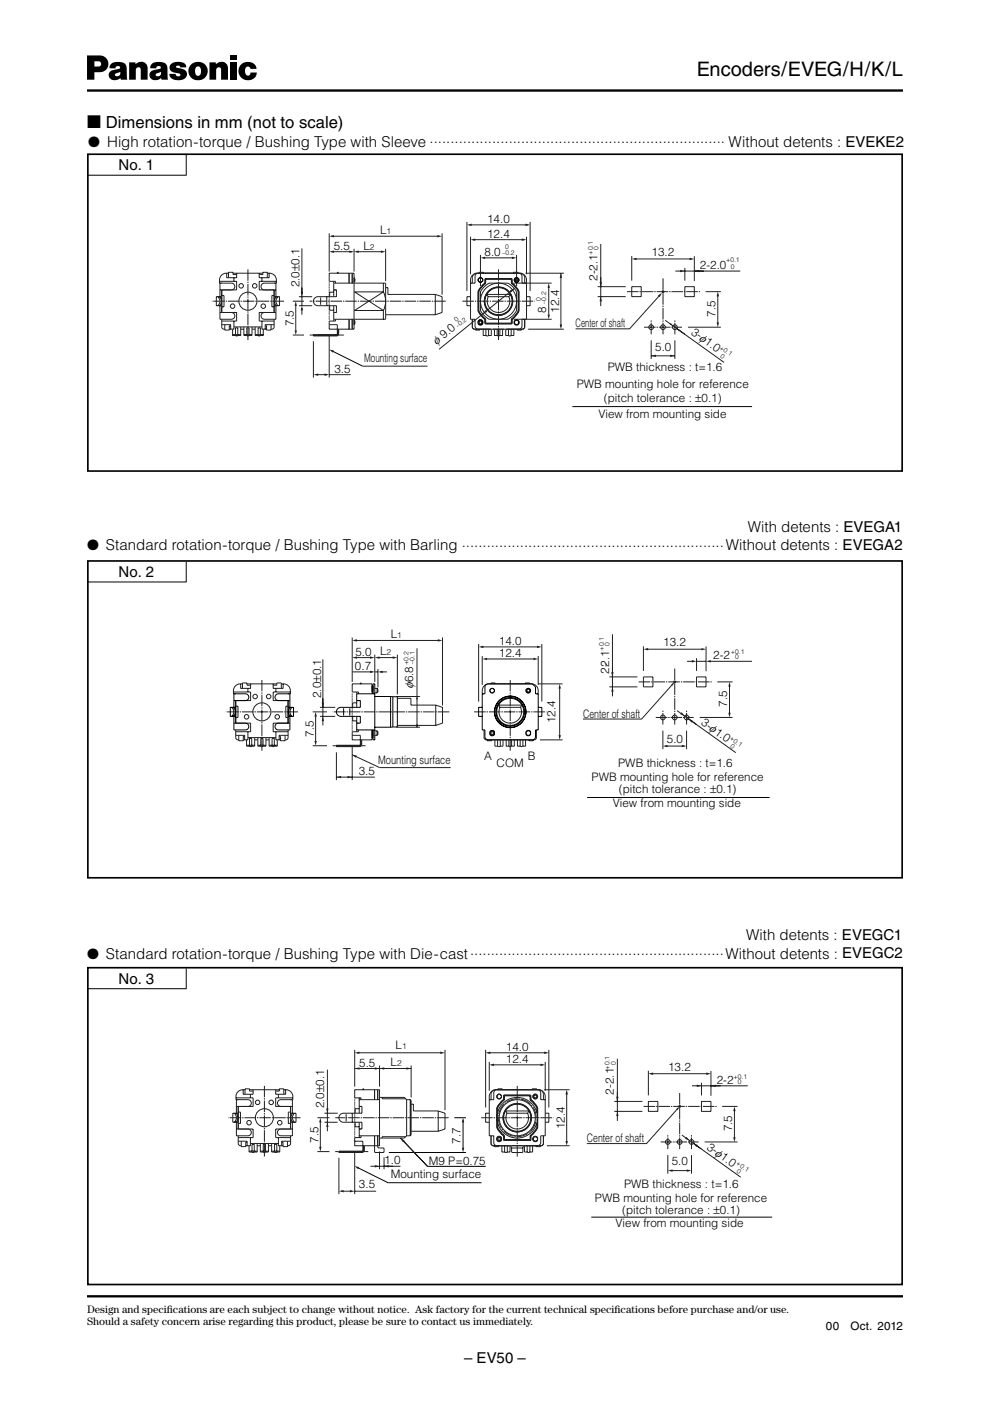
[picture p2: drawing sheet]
<svg xmlns="http://www.w3.org/2000/svg" width="210mm" height="297mm" viewBox="0 0 210 297" stroke-linecap="round" stroke-linejoin="round" font-family="sans-serif">
<path d="M18.5 19.2h173M18.5 274.8h173" fill="none" stroke="#000" stroke-width=".49"/>
<path d="M18.5 11.8h2.5a1.79 1.79 0 0 1 2 1.8 1.79 1.79 0 0 1-2 1.7h-1v-1.2h.6a.59 .59 0 0 0 .8-.4 .59 .59 0 0 0-.5-.7h-.9v3.9h-1.5zM23.5 13.6a2.6 2.6 0 0 1 3.2 .2l.3 3.1h-1.3l-.3-1 .1-.7-.2 .1a.82 .82 0 0 0-.9 .7 .64 .64 0 0 0 1-.1l.1 .6a1.3 1.3 0 0 1-1.7 .4 1.3 1.3 0 0 1-.6-1.6l.6-.4 1.2-.3a.36 .36 0 0 0 .5-.4 .36 .36 0 0 0-.6-.2l-.3 .1-.1 .4h-1.3l.1-.5zM27.4 13.2h1.3v.4a1.43 1.43 0 0 1 1.6-.5 1.43 1.43 0 0 1 1 1.4v2.4h-1.5v-2.1a.53 .53 0 0 0-.5-.6 .53 .53 0 0 0-.5 .7v2h-1.4zM32.1 13.6a2.6 2.6 0 0 1 3.2 .2l.4 3.1h-1.4l-.3-1 .1-.7-.1 .1a.82 .82 0 0 0-1 .7 .64 .64 0 0 0 1-.1l.1 .6a1.3 1.3 0 0 1-1.6 .4 1.3 1.3 0 0 1-.7-1.6l.6-.4 1.3-.3a.36 .36 0 0 0 .4-.4 .36 .36 0 0 0-.6-.2l-.3 .1-.1 .4h-1.2v-.5zM36.2 13.6a2.5 2.5 0 0 1 3.2 .1l.1 .6h-1.3a.4 .4 0 0 0-.4-.5 .4 .4 0 0 0-.4 .5l.9 .2a1.24 1.24 0 0 1 1.3 1.2 1.24 1.24 0 0 1-1.3 1.3 1.89 1.89 0 0 1-2.4-1.1v-.2h1.3a.47 .47 0 0 0 .5 .5 .47 .47 0 0 0 .5-.5l-.4-.2a1.59 1.59 0 0 1-1.9-1.2zM40.5 13.7a2.02 2.02 0 0 1 2.9 0 2.02 2.02 0 0 1-.1 2.9l-.8-.8a1.18 1.18 0 0 0-.5-1.7 1.18 1.18 0 0 0-.2 1.9l.2 .1 .5-.3 .8 .8a2.03 2.03 0 0 1-2.8-.2 2.03 2.03 0 0 1 0-2.7zM44.4 13.2h1.3l.1 .4a1.43 1.43 0 0 1 1.6-.5 1.43 1.43 0 0 1 .9 1.4v2.4h-1.4v-2.1a.53 .53 0 0 0-.6-.6 .53 .53 0 0 0-.5 .7v2h-1.4zM48.8 11.8h1.4v.9h-1.4zM48.8 13.2h1.4v3.7h-1.4zM51 13.8a1.88 1.88 0 0 1 2-.7 1.88 1.88 0 0 1 1.4 1.5h-1.3a.63 .63 0 0 0-.8-.5 .63 .63 0 0 0-.4 .9 .7 .7 0 0 0 .2 .8 .7 .7 0 0 0 .8 .1l.2-.5h1.3a1.95 1.95 0 0 1-1.7 1.6 1.95 1.95 0 0 1-2-1.2l-.1-1z" fill="#000"/>
<path d="M18.6 32.7h172.7v67.2h-172.7zM18.6 118.9h172.7v67.2h-172.7zM18.6 205.2h172.7v67.1h-172.7z" fill="none" stroke="#000" stroke-width=".35"/>
<g fill="none" stroke="#231f20" stroke-width=".21">
<path d="M46.5 59.6h3.7v1.9h-3.2v4.8M48.1 57.9v1h2.1v-1M48.5 57.9a1.64 1.64 0 0 0-2 2.1h2.6a.72 .72 0 0 1 .7 .7 .72 .72 0 0 1-.7 .8h-2.5M49.4 57.9h6.3M49.6 58.9v.7M50.2 58.2h-.8v-.5h-.9v1.2M55 57.9v1h2.1v-1M55 58.2h.7v-.5h1v1.2M55.5 58.9v.7M56.7 57.9a1.64 1.64 0 0 1 1.9 2.1h-2.5a.72 .72 0 0 0-.8 .7 .72 .72 0 0 0 .8 .8M58.6 59.6h-3.6v1.9h3.5M64 52.7v12.1"/>
<path d="M69.8 49.5v8.1M70.3 50.1h22.8M70.4 53.4h4.2M70.8 59.6v3.3M71.5 57.9v-.2h.2v.2M74 57.9v2.1M74.7 57.9v2.1M75.1 58.9l.2 .2v.5l-.2 .2M75.1 52.7v4.9M75.6 53.4h5.5M81.8 52.7v6.9M93.7 49.5v13"/>
<path d="M99 47.1v14.6M99.5 47.7h12.5M99.8 50.2v7.9M100.3 50.8h10.8M101.2 57.9a1.44 1.44 0 0 0-1.4 1.5v8.3h.9v1.4a.67 .67 0 0 0 .7 .7M101.4 57.9a.67 .67 0 0 0-.7 .7v1.4h-.9M101.6 57.9v-.2h.9v.2M101.9 54v6.7M102.7 54.7h6.2M102.8 59h5.8v1l.6 .6 .8 1.2v4.1l-.5 .8-.9 1v1h-5.8v-1l-.9-1-.5-.8v-4.1l.5-.8 .9-1zM103 59.3l5.3-.1 .1 .2v.7l1.2 1.3 .3 .4v4.1l-.8 1.1-.7 .6v.9h-5.3l-.1-.1v-.8l-1.2-1.3-.3-.4v-4.1l.5-.8 1-.9zM103.1 59.1l-.3 .3"/>
<path d="M108.3 59.1l.3 .3M108.9 57.9v-.2h.9v.2M109.5 54v6.7M110 57.9a.67 .67 0 0 1 .7 .7v1.4M110.2 57.9a1.44 1.44 0 0 1 1.4 1.5v8.3M111.4 57.9h8.1M111.6 50.2v7.9M112.4 47.1v14.6M118.9 58v11.3M46.2 62.9a1.23 1.23 0 0 1 0 1.9M46.5 62.9a1.23 1.23 0 0 1 0 1.9M46.6 64.8v2.9h2.5a.72 .72 0 0 0 .7-.7 .72 .72 0 0 0-.7-.7"/>
<path d="M46.6 66.3h3.6v1.8h-3.2M46.6 60v2.9M47 67.7v1.6a.52 .52 0 0 0 .7 .5M47 68.8h1.9v1M47 62.7h.5v2.4h-.5M47 62.9h-1.1v1.9h1.1M47.7 68.8v1.2h.9v-.9h.3M49.3 70.9h1.7M49.6 68.1v1.7h-1M49.6 69.3h5.9M49.8 70.9v.2M49.9 71.1h.5"/>
<path d="M49.9 70.9v-1.4h.5v1.4M50.6 70.9v.2M51 69.8h.7M51 69.3v1.8h-1.7v-1.3M51.7 69.3v1.8h1.7v-1.8M51.7 70.9h1.7M52.2 70.9v.2M52.3 71.1h.5M52.3 70.9v-1.4h.5v1.4M53 70.9v.2M53.4 69.8h.7M54.1 69.3v1.8h1.7v-1.3"/>
<path d="M54.1 70.9h1.7M54.6 70.9v.2M54.7 71.1h.5M54.7 70.9v-1.4h.5v1.4M55.3 70.9v.2M55.5 68.1v1.7h1M57.5 68.8v1.2h-1v-.9h-.3M58.1 67.7v1.6a.52 .52 0 0 1-.6 .5M58.1 61.5v4.8M58.1 68.8h-1.9v1M58.1 62.7h-.5v2.4h.5M58.1 62.9h1.2v1.9h-1.2"/>
<path d="M58.5 64.8v2.9h-2.4a.72 .72 0 0 1-.8-.7 .72 .72 0 0 1 .8-.7M58.5 66.3h-3.5v1.8h3.1M58.5 60v2.9M58.6 62.9a1.23 1.23 0 0 0 0 1.9M59 62.9a1.23 1.23 0 0 0 0 1.9M62.1 71h2.4M62.1 63.9h2.4M62.7 64.7v5.3M63.4 62.9h2.8M63.4 64.8h2.8M64 65.3v1.4M66.4 72.4v7.7"/>
<path d="M67.3 79.4h2M68 63.1v1.5M69.3 62.9v1.9M69.8 68.8h1.7v2.1h-5.1v.3h4.9l.4-.2 .1-1.2M69.8 71v9.1M69.8 79.4h4.5M69.9 64.8v1h.9M70.8 61.5h.5v1.4h-3.9a.96 .96 0 0 0-1 1 .96 .96 0 0 0 1 .9h3.9v1.5h-.5M70.8 60h11v7.7h-11M70.8 64.8v3.3M70.8 61.9h-.9v1M71.1 60v-.4h-1.3v-1.7h5.3v11.9h-5.3v-1.7h1.3v-.4"/>
<path d="M71.7 69.8v1.1l-.4 .2h-4.9M74 67.7v2.1M74.7 67.7v2.1M75.1 67.9l.2 .2v.5l-.2 .2M76.9 77.6h13.7M81.3 61.9a4.3 4.3 0 0 1 0 3.9M81.3 61.9h-6.1l6.1 3.9M81.3 61.9l-6.1 3.9h6.1M81.3 60v1.9M81.3 65.8v1.9M81.8 66.7h10.5M81.8 61h.4v1.4h10.1"/>
<path d="M92.3 62.4l1.4 .5v3.4l-1.4 .4M92.3 62.4v4.3M99.8 62.9h-.8v1.9h.8M100.1 67.7v1.6l.1 .3 .4 .2h10.2l.4-.2v-.3v-1.6M100.1 60v-1.1a.96 .96 0 0 1 1-1h9.2a.96 .96 0 0 1 .9 1v1.1M100.8 69.8v.2h.9v-.2M101.4 68.1v.6M102.4 69.8v1.3h.6M102.5 61l1.2-1h4l.8 .6 1 1.3v3.9l-.6 .9-1.2 1h-4l-.9-.6-.9-1.3v-3.9zM102.8 68.4l.3 .2h5.2l.3-.2M102.8 60l-.7 .6-.7 1.2v4.2l.7 1.1 .7 .6M103 71.1h.6"/>
<path d="M103 69.8v1.3M103.5 62.9a2.39 2.39 0 0 0 2.2 3.4 2.39 2.39 0 0 0 2.2-3.4M103.5 62.9l-.3-.5h5l-.3 .5M103.5 62.9h4.4M103.6 69.8v1.3M104.2 69.8v1.3h-.6M104.8 69.8v1.3h.6M105.4 71.1h.6M105.4 69.8v1.3M106 69.8v1.3M106.6 69.8v1.3h-.6M107.2 69.8v1.3h.6"/>
<path d="M107.8 71.1h.6M107.8 69.8v1.3M108.4 69.8v1.3M108.6 60l.9 1 .5 .8v4.2l-.7 1.1-.7 .6M108.9 60h8.1M108.9 67.7h8.1M109 69.8v1.3h-.6M109 68.7l.5 .2 .5-.2M109 68.1l.5-.3 .5 .3M109 61.1l-15.9 13M109.6 69.8v.2h1v-.2M110.7 67.7v1.4a.67 .67 0 0 1-.7 .7"/>
<path d="M111.6 62.9h.8v1.9h-.8M112 69.8h7.5M116.3 60.7v6"/>
<circle cx="101.9" cy="59.4" r=".48"/>
<circle cx="101.9" cy="59.4" r=".49"/>
<circle cx="109.5" cy="59.4" r=".48"/>
<circle cx="109.5" cy="59.4" r=".49"/>
<circle cx="49.3" cy="64.9" r=".48"/>
<circle cx="51.1" cy="60.6" r=".48"/>
<circle cx="52.6" cy="63.9" r="1.91"/>
<circle cx="54" cy="60.6" r=".48"/>
<circle cx="55.8" cy="64.9" r=".48"/>
<circle cx="101.9" cy="68.4" r=".48"/>
<circle cx="105.7" cy="63.9" r="3.8"/>
<circle cx="105.7" cy="63.9" r="2.87"/>
<circle cx="105.7" cy="63.9" r="3"/>
<circle cx="109.5" cy="68.4" r=".48"/>
</g>
<g fill="none" stroke="#000" stroke-width=".21">
<path d="M70.2 74.3l6.7 3.3M101.4 68.1l.5-.3 .5 .3-.2 .7-.3 .1-.5-.2M109 68.1v.6M110 68.1v.6"/>
<circle cx="101.9" cy="59.4" r=".49"/>
<circle cx="109.5" cy="59.4" r=".29"/>
<circle cx="109.5" cy="59.4" r=".49"/>
<circle cx="101.9" cy="68.4" r=".29"/>
<circle cx="101.9" cy="68.4" r=".49"/>
<circle cx="109.5" cy="68.4" r=".49"/>
</g>
<path d="M52.6 72.1v-15M60.2 63.9h-15.3M72.9 71h-7.2M94.5 63.9h-28.8M98 63.9h15.4M105.7 72.1v-15" fill="none" stroke="#231f20" stroke-width=".21" stroke-dasharray="2.5 .2 .3 .2" stroke-linecap="butt"/>
<path d="M69.8 67.9v-8.1" fill="none" stroke="#231f20" stroke-width=".21" stroke-dasharray=".2 .1 .1 .1" stroke-linecap="butt"/>
<g fill="#231f20">
<path d="M142.2 68.5l.5 .6-.7-.3z"/>
<path d="M143.5 69.7l.7 .2-.2 .3z"/>
</g>
<path d="M121.4 86.2h38.1" fill="none" stroke="#000" stroke-width=".21"/>
<g fill="none" stroke="#231f20" stroke-width=".21">
<path d="M127.4 51.7v13.2M133.9 54.3v5.2M134.7 54.9h11.9M143.2 57.5h13.8M145.2 56.8v2.7M147.2 54.3v5.3M126.7 60.8h6M126.7 62.9h6M133.9 60.8h2.1v2.1h-2.1zM138.1 72.2v3.9M138.1 75.4h5M140 62.5l-6.5 7.2h-11.5"/>
<path d="M141 67.9l12.5 8.9M143.1 72.2v3.9M145.2 60.8h2v2.1h-2zM145.9 69.4h6.9M149.6 61.8h3.2M152.2 62.3v6.3"/>
<circle cx="138.1" cy="69.4" r=".5"/>
<circle cx="140.6" cy="69.4" r=".5"/>
<circle cx="140.6" cy="61.8" r=".2"/>
<circle cx="143.1" cy="69.4" r=".5"/>
</g>
<path d="M132.9 61.8h15.5M136.6 69.4h8M138.1 70.9v-3M140.6 70.9v-12.1M143.1 70.9v-3" fill="none" stroke="#231f20" stroke-width=".21" stroke-dasharray="2.5 .2 .3 .2" stroke-linecap="butt"/>
<g fill="#231f20">
<path d="M62.5 70h.5l-.3 1z"/>
<path d="M62.7 63.9l.3 1h-.5z"/>
<path d="M63.8 61.9h.5l-.3 1z"/>
<path d="M64 64.8l.3 1h-.5z"/>
<path d="M68.8 79.2l1 .2-1 .3z"/>
<path d="M66.4 79.4l1-.2v.5z"/>
<path d="M92.7 49.8l1 .3-1 .2z"/>
<path d="M69.8 50.1l1-.3v.5z"/>
<path d="M80.8 53.1l1 .3-1 .2z"/>
<path d="M74.1 53.1l1 .3-1 .2z"/>
<path d="M75.1 53.4l1-.3v.5z"/>
<path d="M110.6 50.6l1 .2-1 .3z"/>
<path d="M99.8 50.8l1-.2v.5z"/>
<path d="M108.5 54.4l1 .3-1 .2z"/>
<path d="M101.9 54.7l1-.3v.5z"/>
<path d="M116.3 60l.3 1h-.5z"/>
<path d="M116.1 66.7h.5l-.3 1z"/>
<path d="M108.1 61.6l.9-.4-.6 .8z"/>
<path d="M103 65.7l.3 .4-1 .5z"/>
<path d="M118.9 57.9l.3 1h-.5z"/>
<path d="M118.7 68.8h.5l-.3 1z"/>
<path d="M127.4 62.9l.2 1h-.5z"/>
<path d="M127.1 59.8h.5l-.2 1z"/>
<path d="M152.2 61.8l.2 1h-.5z"/>
<path d="M151.9 68.4h.5l-.2 1z"/>
<path d="M133.9 54.9l1-.2v.5z"/>
<path d="M146.2 54.7l1 .2-1 .3z"/>
<path d="M147.2 57.5l1-.3v.5z"/>
<path d="M144.2 57.2l1 .3-1 .2z"/>
<path d="M138.1 75.4l1-.2v.5z"/>
<path d="M142.1 75.2l1 .2-1 .3z"/>
<path d="M139.5 62.7l.8-.6-.4 .9z"/>
<path d="M111.4 47.4l1 .3-1 .2z"/>
<path d="M99 47.7l1-.3v.5z"/>
<path d="M69.8 53.4l1-.3v.5z"/>
<path d="M69.8 74.1l1 .2-.2 .5z"/>
</g>
<g fill="none" stroke="#231f20" stroke-width=".21">
<path d="M49.7 236a1.23 1.23 0 0 1 0 1.9M50 236a1.23 1.23 0 0 1 0 1.9M50 232.8h3.7v1.8h-3.2v4.8M50.1 237.9v2.9h2.5a.72 .72 0 0 0 .7-.7 .72 .72 0 0 0-.7-.7M50.1 239.4h3.6v1.8h-3.2M50.1 233.2v2.8M50.5 235.8h.5v2.4h-.5M50.5 236h-1.1v1.9h1.1M51.6 231v1h2.1v-1M51.9 231a1.64 1.64 0 0 0-1.9 2.2h2.6a.72 .72 0 0 1 .7 .7 .72 .72 0 0 1-.7 .7h-2.5M52.9 231h6.3M53.1 232v.8"/>
<path d="M53.7 231.3h-.8v-.4h-1v1.1M58.5 231v1h2.1v-1M58.5 231.3h.7v-.4h1v1.1M59 232v.8M60.2 231a1.64 1.64 0 0 1 1.9 2.2h-2.5a.72 .72 0 0 0-.8 .7 .72 .72 0 0 0 .8 .7M61.6 234.6v4.8M61.6 235.8h-.5v2.4h.5M61.6 236h1.2v1.9h-1.2M62 237.9v2.9h-2.4a.72 .72 0 0 1-.8-.7 .72 .72 0 0 1 .8-.7M62 239.4h-3.5v1.8h3.1M62 233.2v2.8M62.1 232.8h-3.6v1.8h3.5"/>
<path d="M62.1 236a1.23 1.23 0 0 0 0 1.9M62.5 236a1.23 1.23 0 0 0 0 1.9M67.3 237h2.6M67.9 237.6v5.8M68.8 236h2.8M68.8 237.9h2.8M69.4 226.8v13.1M73.4 236.2v1.5M74.7 236v1.9M75.2 222.6v7.8M75.2 226.5h12M75.3 237.9v1h.9"/>
<path d="M75.7 223.2h17.9M76.2 234.6h.5v1.4h-3.9a.96 .96 0 0 0-.9 1 .96 .96 0 0 0 .9 .9h3.9v1.5h-.5M76.2 233.2h4.3M76.2 232.8v3.2M76.2 237.9v3.3M76.2 235.1h-.9v.9M76.5 233.2v-.4h-1.3v-1.8h5.3v11.9h-5.3v-1.7h1.3v-.4M76.9 231v-.1h.2v.1M79.4 231v2.2M80.1 231v2.2M80.5 232.7h5.2l.5 .5M80.5 225.9v4.5"/>
<path d="M81 232.7v.3h5M86.2 233.2h.8M86.2 233.2v7.6M87 233.2l.2 .1v7.3l-.2 .2M87 233.2v7.6M87.2 239.9h5.7M87.2 234.1h.4v1.4h5.3M87.2 225.9v6.8M92.9 235.5l1.5 .5v3.4l-1.5 .5M92.9 235.5v4.4M94.4 222.6v12.8M103 222.6v12.2"/>
<path d="M103.4 223.2h12.5M103.7 225.1v6.2M103.7 236h-.7v1.9h.7M104.1 233.2v-1.2a.96 .96 0 0 1 1-1h9.2a.96 .96 0 0 1 .9 1v1.2M104.2 225.8h10.8M105.2 231a1.44 1.44 0 0 0-1.5 1.5v8.3h1v1.4a.67 .67 0 0 0 .7 .7M105.4 231a.67 .67 0 0 0-.7 .7v1.5h-1M105.5 235.9a2.54 2.54 0 0 1 1.1-2.4l.3-.3v-.7l.2-.2h5.2l.1 .2v.7l.7 .6a2.33 2.33 0 0 1 .7 2.1M105.5 238.1a2.54 2.54 0 0 0 1.1 2.4l.3 .2v.8l.2 .1h5.2l.1-.1v-.8l.7-.6a2.33 2.33 0 0 0 .7-2M105.6 231v-.1h.9v.1M106.8 232.2h5.7v1l1 .9 .5 .8v4.2l-.5 .7-1 1v1h-5.7v-1l-1-1-.4-.7v-4.2l.7-1.1 .7-.6zM106.8 232.5l.3-.3h5.2l.2 .3"/>
<path d="M106.8 233.1l-1 1-.5 .8v4.2l.8 1.1 .7 .6M107.5 236a2.39 2.39 0 0 0 2.2 3.4 2.39 2.39 0 0 0 2.2-3.4M107.5 236l-.3-.5h5l-.3 .5M107.5 236h4.4M112.5 233.1l1 1 .5 .8v4.2l-.8 1.1-.7 .6M112.8 231v-.1h1v.1M114 231a.67 .67 0 0 1 .6 .7v1.5h1M114.2 231a1.44 1.44 0 0 1 1.4 1.5v8.3h-1v1.4a.67 .67 0 0 1-.6 .7M115.4 231h5.4M115.6 225.1v6.2M115.6 236h.8v1.9h-.8M116.4 222.6v12.2"/>
<path d="M120.1 231.5v10.9M50.5 240.8v1.6a.52 .52 0 0 0 .7 .5M50.5 242h1.9v.9M51.2 242v1.1h.9v-.9h.3M52.8 244.1h1.7M53.1 241.2v1.7h-1M53.1 242.4h5.9M53.3 244.1v.2M53.4 244.3h.5M53.4 244.1v-1.5h.5v1.5M54 244.1v.2M54.5 242.9h.7"/>
<path d="M54.5 242.4v1.9h-1.7v-1.4M55.2 242.4v1.9h1.7v-1.9M55.2 244.1h1.7M55.7 244.1v.2M55.8 244.3h.5M55.8 244.1v-1.5h.5v1.5M56.4 244.1v.2M56.9 242.9h.7M57.6 242.4v1.9h1.7v-1.4M57.6 244.1h1.7M58.1 244.1v.2M58.2 244.3h.5"/>
<path d="M58.2 244.1v-1.5h.5v1.5M58.8 244.1v.2M59 241.2v1.7h1M61 242v1.1h-1v-.9h-.3M61.6 240.8v1.6a.52 .52 0 0 1-.6 .5M61.6 242h-1.9v.9M67.3 244.2h2.6M71.9 245.5v7.7M72.4 252.6h2.1M75.2 242h1.7v2l-5 .1v.3h4.8l.4-.3 .1-1.2M75.2 244.1v9.1M75.2 252.6h4.5"/>
<path d="M76.2 240.8h4.3M77.1 242.9v1.2l-.4 .2h-4.8M78.6 247.3h6.3M79.4 240.8l.1 3.5 1.7 .1 .2-.2v-.7l-1.3-.2v-2.5M80.5 244.1v3.8M81.4 245.4v2.5M84.9 241.3l5.7 6M86 241h-5v.3M86.2 240.8l-.5 .5h-5.2M86.2 240.8h.8M104.1 240.8v1.6l.1 .3 .4 .2h10.1l.5-.2v-.3v-1.6M104.8 242.9v.2h.9v-.2"/>
<path d="M105.5 241l.5-.1 .3 .3-.1 .7-.4 .2-.5-.3zM106.4 242.9v1.4h.6M106.8 241.5l.3 .3h5.2l.2-.3M107 244.3h.6M107 242.9v1.4M107.6 242.9v1.4M108 242.9l.2 .1 .3 .4M108.1 242.9v1.4h-.5M108.5 243.4v.8l.2 .2 2.1-.1 .1-.9M108.5 243.4h2.4M111.2 242.9v1.4h.6M111.3 242.9l-.2 .1-.2 .4"/>
<path d="M111.8 244.3h.5M111.8 242.9v1.4M112.3 242.9v1.4M112.9 242.9v1.4h-.6M113.1 241l.6-.1 .3 .3-.1 .7-.4 .2-.5-.3zM113.6 242.9v.2h1v-.2M116 242.9h4.8"/>
<circle cx="52.8" cy="238" r=".48"/>
<circle cx="54.6" cy="233.7" r=".48"/>
<circle cx="56.1" cy="237" r="1.91"/>
<circle cx="57.5" cy="233.7" r=".48"/>
<circle cx="59.3" cy="238" r=".48"/>
<circle cx="105.8" cy="232.5" r=".48"/>
<circle cx="105.8" cy="232.5" r=".49"/>
<circle cx="109.7" cy="237" r="3.8"/>
<circle cx="109.7" cy="237" r="4.3"/>
<circle cx="109.7" cy="237" r="3"/>
<circle cx="109.7" cy="237" r="2.87"/>
<circle cx="113.5" cy="232.5" r=".49"/>
<circle cx="113.5" cy="232.5" r=".48"/>
<circle cx="113.5" cy="232.5" r=".29"/>
<circle cx="105.8" cy="241.5" r=".29"/>
<circle cx="105.8" cy="241.5" r=".48"/>
<circle cx="105.8" cy="241.5" r=".49"/>
<circle cx="113.5" cy="241.5" r=".49"/>
<circle cx="113.5" cy="241.5" r=".48"/>
</g>
<g fill="none" stroke="#231f20" stroke-width=".21" stroke-dasharray="2.5 .2 .3 .2" stroke-linecap="butt">
<path d="M63.7 237h-15.3M95.1 237h-24M102 237h15.3M56.1 245.2v-15M78.1 244.2h-7M109.7 245.2v-15"/>
<circle cx="109.7" cy="237" r="4"/>
</g>
<path d="M96.3 237h2.5M98.2 237.4v6.3M75.9 247.6l6.4 3.2h19.8M82.5 244.4h16.3M90.6 247.3h12.4" fill="none" stroke="#000" stroke-width=".21"/>
<path d="M75.2 241v-8" fill="none" stroke="#231f20" stroke-width=".21" stroke-dasharray=".2 .1 .1 .1" stroke-linecap="butt"/>
<path d="M143.4 235.1l.6-.4-.4 .7z" fill="#231f20"/>
<path d="M125.4 258.1h38.3" fill="none" stroke="#000" stroke-width=".21"/>
<g fill="none" stroke="#231f20" stroke-width=".21">
<path d="M130.2 233.5h6M130.2 235.6h6M130.9 224.5v13.1M137.5 233.5h2v2.1h-2zM137.5 227v5.2M138 227.6h12.1M143.9 234.8l-6.8 7.7h-12.7M146.7 230.2h11.9M148.7 233.5h2v2.1h-2zM148.7 229.6v2.6M150.7 227.1v5.2M153.1 234.6h3.3"/>
<path d="M155.7 235.2v6.3M141.6 244.9v3.9M142.1 248.2h4M144.6 240.7l4.1 2.9M146.6 244.9v3.9M147 242.4l10 7.2M149.4 242.1h7"/>
<circle cx="144.1" cy="234.6" r=".2"/>
<circle cx="141.6" cy="242.1" r=".5"/>
<circle cx="144.1" cy="242.1" r=".5"/>
<circle cx="146.6" cy="242.1" r=".5"/>
</g>
<path d="M136.5 234.6h15.4M140.1 242.1h8M141.6 243.6v-3M144.1 243.6v-12M146.6 243.6v-3" fill="none" stroke="#231f20" stroke-width=".21" stroke-dasharray="2.5 .2 .3 .2" stroke-linecap="butt"/>
<g fill="#231f20">
<path d="M79.5 226.3l1 .2-1 .3z"/>
<path d="M75.2 226.5l1-.2v.5z"/>
<path d="M86.2 226.3l1 .2-1 .3z"/>
<path d="M80.5 226.5l1-.2v.5z"/>
<path d="M114.6 225.5l1 .3-1 .2z"/>
<path d="M103.7 225.8l1-.3v.5z"/>
<path d="M120.1 231l.3 1h-.5z"/>
<path d="M119.9 241.9h.5l-.3 1z"/>
<path d="M130.9 235.6l.2 1h-.5z"/>
<path d="M130.6 232.5h.5l-.2 1z"/>
<path d="M137.5 227.6l1-.2v.5z"/>
<path d="M149.7 227.4l1 .2-1 .3z"/>
<path d="M150.7 230.2l1-.2v.5z"/>
<path d="M147.7 230l1 .2-1 .3z"/>
<path d="M141.6 248.2l1-.3v.5z"/>
<path d="M145.6 247.9l1 .3-1 .2z"/>
<path d="M155.5 241.1h.5l-.3 1z"/>
<path d="M155.7 234.6l.3 1h-.5z"/>
<path d="M147 242.4l1 .4-.3 .4z"/>
<path d="M145.5 241l.7 .8-1-.4z"/>
<path d="M115.4 223l1 .2-1 .3z"/>
<path d="M103 223.2l1-.2v.5z"/>
<path d="M74.2 252.3l1 .3-1 .2z"/>
<path d="M71.9 252.6l1-.3v.5z"/>
<path d="M67.9 237l.3 1h-.5z"/>
<path d="M67.7 243.2h.5l-.3 1z"/>
<path d="M98.2 237l.2 1h-.5z"/>
<path d="M97.9 243.4h.5l-.2 1z"/>
<path d="M84.9 241.3l.9 .5-.4 .4z"/>
<path d="M69.4 237.9l.3 1h-.5z"/>
<path d="M69.2 235h.5l-.3 1z"/>
<path d="M79.5 247l1 .3-1 .2z"/>
<path d="M81.4 247.3l1-.3v.5z"/>
<path d="M75.2 247.2l1 .2-.3 .5z"/>
<path d="M93.4 223l1 .2-1 .3z"/>
<path d="M75.2 223.2l1-.2v.5z"/>
</g>
<g fill="none" stroke="#231f20" stroke-width=".21">
<path d="M68.5 139.8v14M74.7 135.2v9.4M75.2 135.8h18.1M75.5 139.4h3.3M79.5 138.8v5.8M80.1 139.4h3.5M84.2 138.8v8.4M88.4 137.5v16.7M93.8 135.2v14.4M101.5 136.5v12.3M102.1 137.2h12.1M102.2 139.1v6.1"/>
<path d="M103 139.7h10.4M114.1 139.1v6.1M114.9 136.5v12.3M49.5 146.7h3.6v1.8h-3.1v4.8h3.1v1.8h-3.1M50 154.8v1.6a.52 .52 0 0 0 .6 .5M50 155.9h1.9v1M50 149.7h.5v2.4h-.5M50.6 155.9v1.2h1v-1h.3M51 145v1h2.1v-1M51.4 145a1.64 1.64 0 0 0-1.9 2.1h.5M52.3 158h1.7M52.4 145h6.3"/>
<path d="M52.6 155.1v1.8h-1M52.6 146v.7M52.6 156.4h5.9M52.8 158v.2M52.9 158.2h.5M52.9 158v-1.4h.5v1.4M53.1 145.3h-.7v-.5h-1v1.2M53.5 158v.2M54 156.9h.7M54 156.4v1.8h-1.7v-1.3M54.7 158h1.7M54.7 156.4v1.8h1.7v-1.8"/>
<path d="M55.1 158v.2M55.3 158.2h.5M55.3 158v-1.4h.5v1.4M55.9 158v.2M56.4 156.9h.7M57.1 158h1.7M57.1 156.4v1.8h1.7v-1.3M57.5 158v.2M57.7 158.2h.5M57.7 158v-1.4h.5v1.4M57.9 145v1h2.1v-1M57.9 145.3h.8v-.5h.9v1.2"/>
<path d="M58.3 158v.2M58.5 155.1v1.8h1M58.5 146v.7M59.6 145a1.64 1.64 0 0 1 2 2.1h-.5M60.4 155.9v1.2h-.9v-1h-.3M61.1 154.8v1.6a.52 .52 0 0 1-.7 .5M61.1 155.9h-1.9v1M61.1 149.7h-.5v2.4h.5M61.6 146.7h-3.7v1.8h3.2v4.8h-3.2v1.8h3.2M66.3 158.1h3M66.3 150.9h3M66.9 151.5v5.9"/>
<path d="M67.8 150h3.3M67.8 151.9h3.3M71.3 159.5v5.9M74.7 155.9h1.7l-.1 2.1h-5v.3h4.9l.4-.2 .1-1.2M74.7 158.1v7.3M74.7 142.5h4.3M74.8 151.9v.9h.8M75.6 149h-.8v1M75.6 151.9v1.4h.4M75.6 146.7v.4M75.6 154.8v.3M76 154.8v.3h-1.3v1.8h4.2v-2.1"/>
<path d="M76 147.1v-.4h-1.3v-1.7h4.2v2.1M76.2 148.5h-.6v1.5M76.4 145v-.2h.2v.2M76.6 156.9l-.1 1.1-.3 .2h-4.9M79.5 155.9h.4M79.5 154.9h.4M79.5 146.9h.4M79.5 146h.4M79.5 142.5h.6M79.9 146l.2 .1v.6l-.2 .2M79.9 154.9l.2 .2v.6l-.2 .2M79.9 146v.9"/>
<path d="M79.9 154.9v1M80.1 141.8v3.9M80.6 142.5h1.4M84 147.7h5M84 154.2h5M84.2 153.8h8.2M84.2 148.1h2.9v1.4h5.3M92.4 149.5l1.4 .5v3.3l-1.4 .5M92.4 149.5v4.3M102.6 154.8v1.6l.3 .4 .2 .1h10.2l.2-.1 .2-.4v-1.6M102.6 147.1h-.4a1.6 1.6 0 0 1 1.5-2.1h9a1.6 1.6 0 0 1 1.4 2.1h-.4M103.3 156.9v.2h.9v-.2"/>
<path d="M104.1 145v-.2h.9v.2M104.9 156.9v1.3h.6M105.5 158.2h.6M105.5 156.9v1.3M106 150a2.39 2.39 0 0 0 2.2 3.3 2.39 2.39 0 0 0 2.2-3.3M106 150l-.3-.5h5l-.3 .5M106 150h4.4M106.1 156.9v1.3M106.6 156.9v1.3h-.5M107.3 156.9v1.3h.6M107.9 158.2h.6M107.9 156.9v1.3"/>
<path d="M108.5 156.9v1.3M109 156.9v1.3h-.5M109.7 156.9v1.3h.6M110.3 158.2h.6M110.3 156.9v1.3M110.9 156.9v1.3M111.3 145v-.2h1v.2M111.4 156.9v1.3h-.5M112.1 156.9v.2h1v-.2M114.1 145h5.2M114.5 156.9h4.8M118.7 145.6v10.8"/>
<path d="M71.3 164.8h8.2M74.7 160l5.8 2.7h15"/>
<circle cx="52.3" cy="152" r=".48"/>
<circle cx="54.1" cy="147.7" r=".48"/>
<circle cx="55.5" cy="150.9" r="1.91"/>
<circle cx="57" cy="147.7" r=".48"/>
<circle cx="58.8" cy="152" r=".48"/>
<circle cx="104.4" cy="146.4" r=".48"/>
<circle cx="104.4" cy="155.4" r=".29"/>
<circle cx="104.4" cy="155.4" r=".48"/>
<circle cx="108.2" cy="150.9" r="3"/>
<circle cx="108.2" cy="150.9" r="2.87"/>
<circle cx="112" cy="146.4" r=".48"/>
<circle cx="112" cy="155.4" r=".48"/>
<circle cx="112" cy="146.4" r=".29"/>
</g>
<path d="M55.5 159.2v-15M63.2 150.9h-15.3M77.5 158.1h-7M95.3 150.9h-24.8M100.5 150.9h15.3M108.2 159.2v-15" fill="none" stroke="#231f20" stroke-width=".21" stroke-dasharray="2.5 .2 .3 .2" stroke-linecap="butt"/>
<path d="M74.7 154.9v-7.9" fill="none" stroke="#231f20" stroke-width=".21" stroke-dasharray=".2 .1 .1 .1" stroke-linecap="butt"/>
<g fill="none" stroke="#000" stroke-width=".21">
<path d="M49.1 150a1.23 1.23 0 0 1 0 1.9M49.5 150a1.23 1.23 0 0 1 0 1.9M49.6 148.5h2.4a.72 .72 0 0 0 .8-.7 .72 .72 0 0 0-.8-.7h-2.4v2.9M49.6 151.9v2.9h2.4a.72 .72 0 0 0 .8-.8 .72 .72 0 0 0-.8-.7h-2.4M50 148.5v4.8M50 150h-1.2v1.9h1.2M61.1 150h1.1v1.9h-1.1M61.1 148.5v4.8M61.5 148.5h-2.5a.72 .72 0 0 1-.7-.7 .72 .72 0 0 1 .7-.7h2.5v2.9M61.5 151.9v2.9h-2.5a.72 .72 0 0 1-.7-.8 .72 .72 0 0 1 .7-.7h2.5M61.6 150a1.23 1.23 0 0 0 0 1.9M61.9 150a1.23 1.23 0 0 0 0 1.9"/>
<path d="M72.9 150.2v1.5M74.2 150.2v1.5M78.9 145.6l.2-.2h-.2v1.3M78.9 154.8v1.7h.2M78.9 155.5h.2l-.2 .2M78.9 146.3h.2M79 145.4h-.1M79 155.5l-.1 .1M79.1 155.8l-.2 .2h.2M79.1 147.1v-2.1h.4v11.9h-.4v-2.1M79.1 155.7l-.2 .2M79.1 155.9l-.1 .1"/>
<path d="M79.1 145.5l-.2 .2M79.1 145.7l-.2 .1M79.1 145.8l-.2 .2M79.1 145.9l-.2 .2M79.1 146.1l-.2 .2M79.1 146.2l-.2 .1M79.5 147.1h-3.9v1.4h.8v1.5h-4.1a.96 .96 0 0 0-1 .9 .96 .96 0 0 0 1 1h4.1v1.4h-.8v1.5h3.9M79.5 147.6l3.3 .1M82.8 154.2l-3.3 .1M82.8 147.7h.5M82.8 147.7v6.5M83.3 154.1l-.5 .1"/>
<path d="M83.3 147.7h.9v6.4h-.9M83.3 147.7v6.4M102.2 150h-.7v1.9h.7M103 145.2l.5-.2h9.4l.6 .7v1.4h.6v7.7h-.6v1.4a.67 .67 0 0 1-.6 .7h-9.4a.67 .67 0 0 1-.7-.7v-1.4h-.6v-7.7h.6v-1.4zM104 155l.4-.1 .4 .2-.1 .8-.3 .1-.5-.3zM111.7 155l.3-.1 .5 .2-.1 .8-.4 .1-.5-.3zM114.1 150h.8v1.9h-.8"/>
<circle cx="104.4" cy="146.4" r=".49"/>
<circle cx="108.2" cy="150.9" r="3.4"/>
<circle cx="108.2" cy="150.9" r="3.3"/>
<circle cx="108.2" cy="150.9" r="3"/>
<circle cx="112" cy="146.4" r=".49"/>
</g>
<path d="M88.4 147.7l.2 .6h-.3zM88.3 153.6h.3l-.2 .6z" fill="#000"/>
<path d="M142.3 145.1l.6-.4-.3 .7z" fill="#231f20"/>
<path d="M124.5 169.1h38.7" fill="none" stroke="#000" stroke-width=".21"/>
<g fill="none" stroke="#231f20" stroke-width=".21">
<path d="M129.9 134.5v13.1M136.4 137v5.2M137.1 137.6h11.6M147.7 139.6v2.6M149.7 137.1v5.2M129.2 143.5h5.9M129.2 145.6h5.9M136.4 143.5h2v2.1h-2zM140.5 154.9v3.9M141 158.2h4.1M142.8 144.8l-6.8 7.7h-12.4M143.5 150.7l12.5 8.9"/>
<path d="M145.6 154.9v3.9M145.7 140.2h1.4M147.7 143.5h2v2.1h-2zM147.7 140.2h2M148.4 152.1h6.9M150.3 140.2h9.1M152.1 144.6h3.2M154.7 145.1v6.5"/>
<circle cx="140.5" cy="152.1" r=".5"/>
<circle cx="143.1" cy="152.1" r=".5"/>
<circle cx="143.1" cy="144.6" r=".2"/>
<circle cx="145.6" cy="152.1" r=".5"/>
</g>
<path d="M135.4 144.6h15.5M139 152.1h8.1M140.5 153.6v-3M143.1 153.6v-12M145.6 153.6v-3" fill="none" stroke="#231f20" stroke-width=".21" stroke-dasharray="2.5 .2 .3 .2" stroke-linecap="butt"/>
<g fill="#231f20">
<path d="M68.2 149h.5l-.2 1z"/>
<path d="M68.5 151.9l.2 1h-.5z"/>
<path d="M92.8 135.5l1 .3-1 .2z"/>
<path d="M74.7 135.8l1-.3v.5z"/>
<path d="M78.5 139.2l1 .2-1 .3z"/>
<path d="M74.7 139.4l1-.2v.5z"/>
<path d="M83.2 139.2l1 .2-1 .3z"/>
<path d="M79.5 139.4l1-.2v.5z"/>
<path d="M113.9 136.9l1 .3-1 .2z"/>
<path d="M101.5 137.2l1-.3v.5z"/>
<path d="M113.1 139.5l1 .2-1 .3z"/>
<path d="M102.2 139.7l1-.2v.5z"/>
<path d="M118.7 145l.2 1h-.5z"/>
<path d="M118.4 155.9h.5l-.2 1z"/>
<path d="M129.9 145.6l.2 1h-.5z"/>
<path d="M129.6 142.5h.5l-.2 1z"/>
<path d="M136.4 137.6l1-.2v.5z"/>
<path d="M148.7 137.4l1 .2-1 .3z"/>
<path d="M149.7 140.2l1-.2v.5z"/>
<path d="M146.7 140l1 .2-1 .3z"/>
<path d="M140.5 158.2l1-.3v.5z"/>
<path d="M144.6 157.9l1 .3-1 .2z"/>
<path d="M154.4 151.1h.5l-.2 1z"/>
<path d="M154.7 144.6l.2 1h-.5z"/>
<path d="M144.5 151l.7 .8-1-.4z"/>
<path d="M146 152.4l.9 .4-.3 .4z"/>
<path d="M78.5 142.2l1 .3-1 .2z"/>
<path d="M80.1 142.5l1-.3v.5z"/>
<path d="M66.7 157.1h.5l-.3 1z"/>
<path d="M66.9 150.9l.3 1h-.5z"/>
<path d="M73.7 164.5l1 .3-1 .2z"/>
<path d="M71.3 164.8l1-.3v.5z"/>
<path d="M74.7 160l1 .2-.2 .5z"/>
</g>
<path d="M18.5 37.2h21.1M39.5 32.9v4.2M39.5 119.1v4.2M18.5 123.4h21.1M18.5 209.6h21.1M39.5 205.3v4.2" fill="none" stroke="#000" stroke-width=".21"/>
<text font-size="4.2" x="147.7" y="16.1">Encoders/EVEG/H/K/L</text>
<text font-size="3.9" x="18.4" y="27.1">■ Dimensions in mm (not to scale)</text>
<g font-size="3.2">
<text x="18.7" y="31.2">● High rotation-torque / Bushing Type with Sleeve ....................................................................... Without detents : EVEKE2</text>
<text x="25.1" y="36.1">No. 1</text>
<text x="158.5" y="112.8">With detents : EVEGA1</text>
<text x="18.5" y="116.7">● Standard rotation-torque / Bushing Type with Barling ...............................................................Without detents : EVEGA2</text>
<text x="25.1" y="122.3">No. 2</text>
<text x="18.5" y="203.3">● Standard rotation-torque / Bushing Type with Die-cast.............................................................Without detents : EVEGC2</text>
<text x="158.2" y="199.3">With detents : EVEGC1</text>
<text x="25.1" y="208.6">No. 3</text>
<text x="98.4" y="289">– EV50 –</text>
</g>
<g font-size="2.5">
<text x="103.3" y="47.3">14.0</text>
<text x="70.8" y="53">5.5</text>
<text x="77" y="53">L</text>
<text x="80.6" y="49.7">L</text>
<text x="103.3" y="50.4">12.4</text>
<text x="102.7" y="54.2">8.0</text>
<text x="126.7" y="59.6" transform="rotate(-90 126.7 59.6)">2-2.1</text>
<text x="138.1" y="54.3">13.2</text>
<text x="148.4" y="57">2-2.0</text>
<text x="63.5" y="60.9" transform="rotate(-90 63.5 60.9)">2.0±0.1</text>
<text x="62.3" y="69.2" transform="rotate(-90 62.3 69.2)">7.5</text>
<text x="115.8" y="66.3" transform="rotate(-90 115.8 66.3)">8</text>
<text x="118.5" y="66.3" transform="rotate(-90 118.5 66.3)">12.4</text>
<text x="122" y="69.4">Center of shaft</text>
<text x="146.4" y="70.7" transform="rotate(36 146.4 70.7)">3-φ1.0</text>
<text x="151.7" y="67.1" transform="rotate(-90 151.7 67.1)">7.5</text>
<text x="77.2" y="76.8">Mounting surface</text>
<text x="92.6" y="73.1" transform="rotate(-39 92.6 73.1)">φ 9.0</text>
<text x="138.9" y="74.3">5.0</text>
<text x="70.9" y="79">3.5</text>
<text x="122.3" y="82.2">PWB mounting hole for reference</text>
<text x="128.9" y="78.6">PWB thickness : t=1.6</text>
<text x="126.9" y="88.6">View from mounting side</text>
<text x="128" y="85.2">(pitch tolerance : ±0.1)</text>
<text x="82.8" y="135.2">L</text>
<text x="105.8" y="136.8">14.0</text>
<text x="140.6" y="137">13.2</text>
<text x="75.3" y="142.1">0.7</text>
<text x="75.4" y="139">5.0</text>
<text x="80.6" y="138.9">L</text>
<text x="105.8" y="139.3">12.4</text>
<text x="129.1" y="142.8" transform="rotate(-90 129.1 142.8)">2-2.1</text>
<text x="151.2" y="139.8">2-2</text>
<text x="68.1" y="148" transform="rotate(-90 68.1 148)">2.0±0.1</text>
<text x="87.6" y="145.9" transform="rotate(-90 87.6 145.9)">φ6.8</text>
<text x="154.2" y="149.9" transform="rotate(-90 154.2 149.9)">7.5</text>
<text x="117.8" y="153.3" transform="rotate(-90 117.8 153.3)">12.4</text>
<text x="123.6" y="152.1">Center of shaft</text>
<text x="148.5" y="153.5" transform="rotate(36 148.5 153.5)">3-φ1.0</text>
<text x="66.5" y="156.2" transform="rotate(-90 66.5 156.2)">7.5</text>
<text x="80.2" y="162">Mounting surface</text>
<text x="102.7" y="161.2">A</text>
<text x="111.9" y="161.2">B</text>
<text x="141.4" y="157.6">5.0</text>
<text x="76" y="164.4">3.5</text>
<text x="105.3" y="162.6">COM</text>
<text x="125.4" y="165.6">PWB mounting hole for reference</text>
<text x="131.1" y="162.6">PWB thickness : t=1.6</text>
<text x="129.9" y="171.2">View from mounting side</text>
<text x="131.2" y="168.1">(pitch tolerance : ±0.1)</text>
<text x="76.2" y="226.1">5.5</text>
<text x="82.8" y="226">L</text>
<text x="83.9" y="222.4">L</text>
<text x="107.3" y="222.8">14.0</text>
<text x="107.3" y="225.4">12.4</text>
<text x="141.7" y="227">13.2</text>
<text x="130.2" y="232.1" transform="rotate(-90 130.2 232.1)">2-2.1</text>
<text x="152" y="229.8">2-2</text>
<text x="68.8" y="235" transform="rotate(-90 68.8 235)">2.0±0.1</text>
<text x="119.8" y="239.4" transform="rotate(-90 119.8 239.4)">12.4</text>
<text x="155.3" y="239.9" transform="rotate(-90 155.3 239.9)">7.5</text>
<text x="67.5" y="242.3" transform="rotate(-90 67.5 242.3)">7.5</text>
<text x="97.7" y="242.5" transform="rotate(-90 97.7 242.5)">7.7</text>
<text x="124.4" y="242.1">Center of shaft</text>
<text x="149.7" y="243.5" transform="rotate(36 149.7 243.5)">3-φ1.0</text>
<text x="76.1" y="251.9">3.5</text>
<text x="81.5" y="246.9">1.0</text>
<text x="82.8" y="249.8">Mounting surface</text>
<text x="90.9" y="247">M9 P=0.75</text>
<text x="132.3" y="251.8">PWB thickness : t=1.6</text>
<text x="142.4" y="247.1">5.0</text>
<text x="126.2" y="254.8">PWB mounting hole for reference</text>
<text x="131.9" y="257.3">(pitch tolerance : ±0.1)</text>
<text x="130.5" y="260.2">View from mounting side</text>
<text x="175.1" y="281.9">00</text>
<text x="180.3" y="281.9">Oct. 2012</text>
</g>
<g font-size="2.3">
<text x="18.5" y="280.9">Should a safety concern arise regarding this product, please be sure to contact us immediately.</text>
<text x="18.5" y="278.5">Design and specifcations are each subject to change without notice. Ask factory for the current technical specifcations before purchase and/or use.</text>
<text x="35.4" y="278.5">i</text>
<text x="130.3" y="278.5">i</text>
</g>
<g font-size="1.8">
<text x="78.4" y="53">2</text>
<text x="82" y="49.7">1</text>
<text x="84.2" y="135.2">1</text>
<text x="82" y="138.9">2</text>
<text x="84.2" y="226">2</text>
<text x="85.3" y="222.4">1</text>
</g>
<g font-size="1.4">
<text x="107.1" y="52.9">0</text>
<text x="126.9" y="53" transform="rotate(-90 126.9 53)">0</text>
<text x="106.4" y="54">–0.2</text>
<text x="125.7" y="54" transform="rotate(-90 125.7 54)">+0.1</text>
<text x="153.9" y="55.6">+0.1</text>
<text x="154.9" y="57">0</text>
<text x="114.6" y="63.7" transform="rotate(-90 114.6 63.7)">0</text>
<text x="115.8" y="64.4" transform="rotate(-90 115.8 64.4)">–0.2</text>
<text x="96.8" y="68.2" transform="rotate(-40 96.8 68.2)">0</text>
<text x="97.2" y="69.5" transform="rotate(-39 97.2 69.5)">-0.2</text>
<text x="152.5" y="73.9" transform="rotate(36 152.5 73.9)">+0.1</text>
<text x="152.6" y="75.7" transform="rotate(36 152.6 75.7)">0</text>
<text x="128.1" y="138" transform="rotate(-90 128.1 138)">+0.1</text>
<text x="129.3" y="137.1" transform="rotate(-90 129.3 137.1)">0</text>
<text x="86.6" y="141.1" transform="rotate(-90 86.6 141.1)">+0.2</text>
<text x="87.9" y="140.8" transform="rotate(-90 87.9 140.8)">–0.1</text>
<text x="154.9" y="138.6">+0.1</text>
<text x="155.9" y="139.8">0</text>
<text x="154.6" y="156.8" transform="rotate(36 154.6 156.8)">+0.1</text>
<text x="154.7" y="158.4" transform="rotate(36 154.7 158.4)">0</text>
<text x="129.2" y="226.8" transform="rotate(-90 129.2 226.8)">+0.1</text>
<text x="130.6" y="225.8" transform="rotate(-90 130.6 225.8)">0</text>
<text x="155.5" y="228.8">+0.1</text>
<text x="156.5" y="229.9">0</text>
<text x="156" y="246.8" transform="rotate(36 156 246.8)">+0.1</text>
<text x="156.1" y="248.5" transform="rotate(36 156.1 248.5)">0</text>
</g>
</svg>
